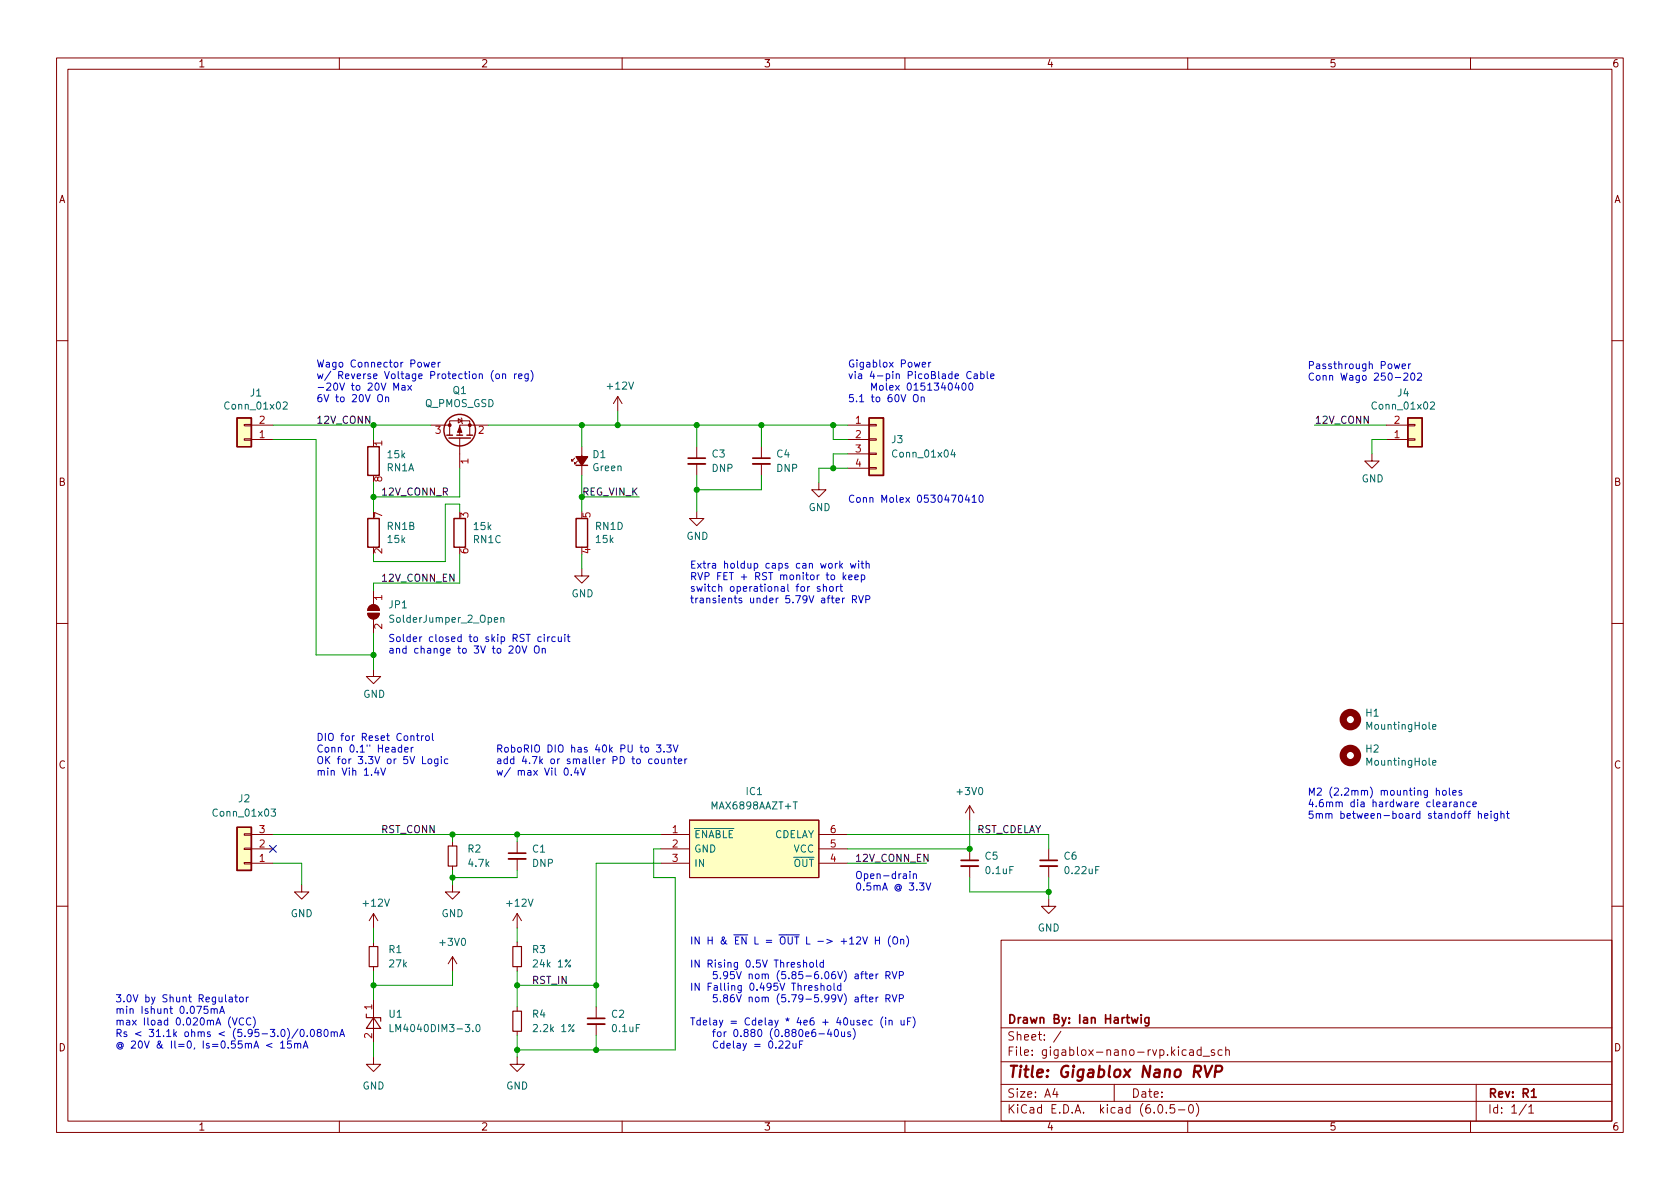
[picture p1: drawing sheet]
<svg xmlns="http://www.w3.org/2000/svg" width="297mm" height="210mm" viewBox="0 0 297 210" stroke-linecap="round" stroke-linejoin="round" font-family="sans-serif">
<g fill="none" stroke="#840000" stroke-width=".18">
<path d="M10 10.2h277v190.1h-277zM12 12.2h273v186.1h-273zM60 10.2v2M110 10.2v2M160 10.2v2M210 10.2v2M260 10.2v2M10 60.2h2M43.2 75.1h1.2v.2h-1.2zM43.2 77.6h1.2v.2h-1.2zM44.4 75.2h3.9M44.4 77.7h3.9"/>
<path d="M76.2 75.2h3.3M79.5 77v-2.6h3.6v2.6M81 74l.7 .4-.7 .4zM81.3 77.5v5.3M81.5 73.9l.2 .1v.8l.1 .1M86.4 75.2h-5.1v1.8M102.9 79v5.1M109.2 70.1l-.7 1.3M109.2 70.1v2.5M109.2 70.1l.8 1.3M123.2 79v2M134.6 79v2"/>
<path d="M149.9 75.2h3.8M149.9 77.7h3.8M153.7 77.6h1.2v.2h-1.2zM153.7 75.1h1.2v.2h-1.2zM245.1 75.2h3.8M245.1 77.7h3.8M248.9 75.1h1.3v.2h-1.3zM248.9 77.6h1.3v.2h-1.3zM285 60.2h2M101.6 81l-.5 .5v-.2v.2h.2M102.1 81.5l-.5 .5v-.2v.2h.3M123.2 90.4v1.3h1.3l-1.3 1.3-1.3-1.3h1.3"/>
<path d="M123.2 82v2.1M134.6 82v2.1M144.8 85.3v1.3h1.2l-1.2 1.3-1.3-1.3h1.3M149.9 80.3h3.8M149.9 82.8h3.8M153.7 82.7h1.2v.2h-1.2zM153.7 80.1h1.2v.3h-1.2zM242.6 80.3v1.2h1.2l-1.2 1.3-1.3-1.3h1.3M10 110.2h2M65 108.5h2.1a1.02 1.02 0 0 1-1.1 1 1.02 1.02 0 0 1-1-1zM65.3 107.2a1.02 1.02 0 0 1 1.1-.2 1.02 1.02 0 0 1 .7 .9h-2.1zM66 118.4v1.2h1.3l-1.3 1.3-1.2-1.3h1.2"/>
<path d="M66 104.4v2.5M66 109.5v2.5M102.9 100.6v1.2h1.2l-1.2 1.3-1.3-1.3h1.3M285 110.2h2M43.2 147.4h1.2v.3h-1.2zM43.2 150h1.2v.2h-1.2zM43.2 152.5h1.2v.3h-1.2zM44.4 147.6h3.9M44.4 150.1h3.9M44.4 152.6h3.9M53.3 156.5v1.2h1.3l-1.3 1.3-1.2-1.3h1.2M80 156.5v1.2h1.3l-1.3 1.3-1.3-1.3h1.3"/>
<path d="M80 148.8v.8M80 153.2v.7M91.4 148.8v2.1M91.4 151.9v2M116.8 147.6h5.1M116.8 150.1h5.1M116.8 152.6h5.1M121.9 145h22.9v10.2h-22.9zM144.8 147.6h5.1M144.8 150.1h5.1M144.8 152.6h5.1M171.4 142.5l-.7 1.3"/>
<path d="M171.4 142.5v2.5M171.4 150.1v2M171.4 153.2v2M171.4 142.5l.8 1.3M185.4 159v1.3h1.3l-1.3 1.2-1.3-1.2h1.3M185.4 150.1v2M185.4 153.2v2M10 160.2h2M66 176.8v7.6M66 161.5v2.6M66 166.6v.8M66 170.9v.8"/>
<path d="M66 161.5l-.7 1.3M66 161.5l.8 1.3M80 169.2l-.8 1.2M80 169.2v2.5M80 169.2l.8 1.2M91.4 161.5v2.6M91.4 166.6v.8M91.4 170.9v.8M91.4 178v.8M91.4 161.5l-.7 1.3M91.4 161.5l.8 1.3M105.4 178v2.1"/>
<path d="M177 166.3h108v32h-108zM285 160.2h2M60 198.3v2M66 186.9v1.3h1.3l-1.3 1.3-1.2-1.3h1.2M91.4 186.9v1.3h1.3l-1.3 1.3-1.2-1.3h1.2M91.4 182.4v.7M105.4 181.1v2M110 198.3v2M160 198.3v2M177 194.8h108M177 191.8h108M177 187.8h108"/>
<path d="M177 181.8h108M186.5 192.5l-.4 1h1M186.9 193v1M187.6 182.4l-1.3 1.9M197 191.8v3M204.9 195.4l.2-.1a.81 .81 0 0 1 .6 .7 .81 .81 0 0 1-.3 .8h-.2a.81 .81 0 0 1-.6-.6 .81 .81 0 0 1 .3-.8zM206.2 196.7v.1M207.6 195.3h-.7v.7l.2-.1 .5 .1 .1 .2-.1 .5-.2 .1-.5-.1M208.4 196.3h1.1M209.7 185.7l-.4-.1-.3 .3v.4l.1 .3h.6M210 198.3v2M210.4 195.4l.1-.1a.81 .81 0 0 1 .6 .7 .81 .81 0 0 1-.3 .8h-.2a.81 .81 0 0 1-.5-.6 .81 .81 0 0 1 .3-.8z"/>
<path d="M210.4 185.7h.5l.1 .9M211 186l-.5 .1a.29 .29 0 0 0-.2 .2 .29 .29 0 0 0 .2 .3h.5M211.5 195.1a1.72 1.72 0 0 1 0 2.3M212.4 185.7l-.5-.1-.3 .3v.4l.2 .3h.6M212.4 185.1v1.5M212.7 186.8h1.2M214.7 185.7l-.3-.1-.3 .2 .1 .3 .5 .1v.4h-.6M216.1 185.7l-.5-.1-.2 .3v.4l.1 .3h.6M216.7 185.8l.2-.2 .4 .1 .1 .9M216.7 185.1v1.5M260 198.3v2M261 191.8v6.5"/>
<path d="M269.9 195.3l-1.3 1.9M270.3 195.8l.4-.5v1.5M270.3 196.8h.9"/>
</g>
<g fill="none" stroke="#840000" stroke-width=".3">
<path d="M121.7 81h3M133.1 81h3M89.9 150.9h3.1M169.9 152.1h3.1M183.9 152.1h3M200.1 179.9l.2 1 .3-.7 .3 .7 .3-1M201.8 179.4v.2M201.8 179.9v1M203.1 179.9v1.2l-.3 .3h-.3M103.9 180.1h3M203.1 180l-.4-.1-.3 .3v.4l.2 .3h.5M270.8 193l.4-.5v1.5"/>
<path d="M270.8 194h.8"/>
</g>
<path d="M213 188.5l.4 2 .9-2M214.9 189.5h.7a.55 .55 0 0 0 .5-.5 .55 .55 0 0 0-.3-.5h-.8l-.2 2" fill="none" stroke="#840000" stroke-width=".4"/>
<path d="M121.7 82h3M133.1 82h3M89.9 151.9h3.1M169.9 153.2h3.1M183.9 153.2h3M103.9 181.1h3" fill="none" stroke="#840000" stroke-width=".33"/>
<path d="M79.2 149.6h1.6v3.6h-1.6zM64.8 179.3v.7h2.5v.6M65.3 167.4h1.5v3.5h-1.5zM66 180l1.3 1.9h-2.5zM90.7 167.4h1.5v3.5h-1.5zM90.7 178.8h1.5v3.6h-1.5z" fill="none" stroke="#840000" stroke-width=".2"/>
<g fill="none" stroke="#840000" stroke-width=".25">
<path d="M41.9 73.9h2.5v5.1h-2.5zM65 79h2.1v5.1h-2.1zM79 77h1M79.4 77.5h3.8M80.8 77h1M82.5 77h1.1M153.7 73.9h2.5v10.2h-2.5zM248.9 73.9h2.6v5.1h-2.6zM65 91.7h2.1v5.1h-2.1zM80.3 91.7h2v5.1h-2zM101.9 91.7h2v5.1h-2zM101.9 82.3h2"/>
<path d="M41.9 146.3h2.5v7.6h-2.5z"/>
<circle cx="81.3" cy="76.1" r="2.79"/>
</g>
<g fill="#ffffc2" stroke="#ffffc2" stroke-width=".18">
<path d="M153.7 73.9h2.5v10.2h-2.5z"/>
<path d="M121.9 145h22.9v10.2h-22.9z"/>
<path d="M248.9 73.9h2.6v5.1h-2.6z"/>
<path d="M41.9 73.9h2.5v5.1h-2.5z"/>
<path d="M41.9 146.3h2.5v7.6h-2.5z"/>
</g>
<path d="M50.1 71.2l.5-.1 .2 .3-.8 .9h.8M168.4 79.5l-.3 .9h.8M168.7 80v.8M252.9 71.2l.5-.1 .2 .3-.7 .9h.7M88.6 109.3l.1-.1 .3 .1 .1 .7M88.6 109.2v.8M253.3 134.9l.6-.1-.1-.3h-.3l-.2 .2 .1 .6h.4M253.3 128.5l.6-.1-.1-.2-.3-.1-.2 .2 .1 .6h.4M47.9 143.1h.8l-.4 .4 .4 .2v.5l-.2 .1-.6-.1M69 181.2v1.2h.6M84.3 181.3l.1-.1a.68 .68 0 0 1 .5 .6 .68 .68 0 0 1-.5 .6l-.1-.1-.2-.4z" fill="none" stroke="#006464" stroke-width=".18"/>
<g fill="#840000" stroke="#840000" stroke-width=".18">
<path d="M65.3 107.2a1.02 1.02 0 0 1 1.1-.2 1.02 1.02 0 0 1 .7 .9h-2.1z"/>
<path d="M65 108.5h2.1a1.02 1.02 0 0 1-1.1 1 1.02 1.02 0 0 1-1-1z"/>
<path d="M81.3 75.4l.4 1h-.8z"/>
<circle cx="83.1" cy="75.2" r=".25"/>
<circle cx="79.5" cy="75.2" r=".25"/>
</g>
<path d="M101.9 80.8h2l-1 1.5z" fill="#840000" stroke="#840000" stroke-width=".25"/>
<g fill="none" stroke="#840000" stroke-width="1.3">
<circle cx="238.8" cy="127.2" r="1.27"/>
<circle cx="238.8" cy="133.6" r="1.27"/>
</g>
<g fill="none" stroke="#0000c2" stroke-width=".18">
<path d="M66.8 70l.3-.2a.43 .43 0 0 1 .5 .4v.4a.42 .42 0 0 1-.4 .5 .42 .42 0 0 1-.4-.5zM68.2 70.3l.2-.1 .3 .1v.7M68.2 70.2v.8M69.6 69v-1.3l.4 .9 .5-.9v1.3M71.1 68.2h.5v.8M71.6 68.5h-.4l-.2 .2 .2 .3 .4-.1M72.1 68.2l.7 .8M72.8 68.2l-.7 .8M74.9 64.1l.3 .8 .2-.6 .3 .6 .2-.8M76.3 64.5l.6-.1v-.3h-.4l-.2 .1 .1 .7h.5M77.5 64.1v.8M77.8 64.1l-.3 .2"/>
<path d="M87.2 65.5a1.46 1.46 0 0 0 0 1.9M87.8 66.2l.3-.1 .2 .3v.3l-.2 .3-.3-.1-.2-.2zM88.9 66.2l.1-.1 .3 .1 .1 .8M88.9 66.1v.9M91 66.1v.9M91.3 66.1l-.3 .3M91.7 66.5l.6-.1-.1-.2-.3-.1-.2 .2 .1 .6h.4M93.4 66.1v1l-.3 .3-.3-.1M93.4 66.2l-.4-.1-.2 .3 .1 .5h.5M93.9 65.5a1.46 1.46 0 0 1 0 1.9M161.5 70l.3-.2a.43 .43 0 0 1 .5 .4v.4a.42 .42 0 0 1-.4 .5 .42 .42 0 0 1-.4-.5zM162.9 70.3l.2-.1 .3 .1v.7"/>
<path d="M162.9 70.2v.8M163.1 64.5l.6-.1-.1-.3h-.4l-.1 .1v.7h.5M164.2 64.1v.8M164.6 64.1l-.4 .2M167.8 67.9l.2-.2a.68 .68 0 0 1 .4 .7 .68 .68 0 0 1-.4 .6l-.2-.1-.1-.4zM169.2 67.7l-.3 .9h.8M169.5 68.2v.8M170.3 67.8l.1-.1a.68 .68 0 0 1 .4 .7 .68 .68 0 0 1-.4 .6 .84 .84 0 0 1-.1-1.2zM171.4 67.9l.2-.2a.68 .68 0 0 1 .4 .7 .68 .68 0 0 1-.4 .6l-.2-.1-.1-.4zM171.7 65.8a.6 .6 0 0 0-.8 .4 .6 .6 0 0 0 .6 .8l.2-.2M172.3 66.2h.4l.1 .8M172.8 66.4l-.4 .1-.2 .2 .2 .3 .4-.1"/>
<path d="M173.4 66.2l.4-.1 .2 .3-.1 .5h-.5M173.4 65.7v1.3M174.6 65.7v1.1l.1 .2M175.2 66.5l.6-.1-.1-.2-.4-.1-.1 .2v.6h.5M246.5 64.3l.3 .9 .2-.6 .2 .6 .3-.9M247.9 64.8l.6-.2v-.2l-.4-.1-.2 .2 .1 .6h.5M248.2 66.1l.5-.1 .2 .3-.8 .9h.8M249.1 64.3v.9M249.4 64.3l-.3 .3M249.5 66.1l.2-.1a.68 .68 0 0 1 .5 .6 .68 .68 0 0 1-.5 .6l-.2-.1-.1-.3zM250.6 66.1l.5-.1 .3 .3-.8 .9h.8M148.1 99.6l-.4 .3"/>
<path d="M148.5 99.2v1.3M148.6 100l.4 .5M149 99.6l-.5 .5M150.4 99.6l.2 .9 .2-.6 .3 .6 .2-.9M151.8 99.2v.1M151.8 99.6v.9M152.2 99.6h.5M152.4 99.2v1.1l.3 .2M153.1 99.7l.2-.1 .3 .1 .1 .8M153.1 99.2v1.3M169.7 87.6h.1a.68 .68 0 0 1 .4 .6 .68 .68 0 0 1-.4 .6 .84 .84 0 0 1-.1-1.2zM171 87.5l-.3 .9h.8"/>
<path d="M171.3 88v.8M171.9 87.9l.4-.3v1.2M171.9 88.8h.7M173.3 87.6h.1a.68 .68 0 0 1 .4 .6 .68 .68 0 0 1-.4 .6 .84 .84 0 0 1-.1-1.2zM91.3 114.3l.2-.1a.68 .68 0 0 1 .5 .7 .68 .68 0 0 1-.5 .6l-.2-.1-.1-.4zM92.3 114.2l.4 1.3 .4-1.3M94.5 114.4l.3-.2a.43 .43 0 0 1 .5 .5v.4a.42 .42 0 0 1-.4 .4 .42 .42 0 0 1-.4-.4zM95.7 112.7l-.4-.1-.2 .2 .1 .6h.5M95.9 114.8l.2-.1h.3v.8M95.9 114.7v.8M96.2 112.2v.1M96.2 112.6v.9"/>
<path d="M96.8 112.6v.9M97.2 112.6l-.4 .2M98.2 112.7l-.4-.1-.2 .2 .1 .6h.5M98.7 112.6l.1 .8 .3 .1 .2-.2M99.3 112.6v.9M99.9 112.2v.1M99.9 112.6v.9M100.3 112.6h.5M100.5 112.2v1.1l.3 .2M145 103.8l-.3-.1-.2 .2 .1 .2 .4 .1v.3h-.5M145.6 103.8l.2-.1 .3 .1v.8M145.6 103.3v1.3"/>
<path d="M146.8 103.8l.3-.1 .2 .3v.3l-.2 .3-.3-.1-.1-.2zM147.8 106.2l.6-.1v-.3h-.4l-.2 .1 .1 .6h.5M147.9 103.7v.9M148.2 103.7l-.3 .3M148.5 103.7h.5M148.7 103.3v1.1l.3 .2M149 105.8v.8M149.1 101.2v1.3M149.2 102l.4 .5M149.3 105.8l-.3 .2M149.6 101.7l-.5 .5M150.1 102.1l.6-.1-.1-.3h-.4l-.1 .2v.6h.5"/>
<path d="M150.7 106l.6-.1 .1-.1v-.3l-.7-.2v1.3M151 106l.4 .6M151.1 102.1l.7-.1-.1-.3h-.4l-.2 .2 .1 .6h.5M151.8 105.3l.4 1.3 .5-1.3M152.3 101.7h.4l.2 .2-.1 .6h-.5M152.3 101.7v1.2M153.1 106l.6-.1 .1-.1-.1-.3-.6-.2v1.3M66.5 135.8l-.3 .9h.8M66.8 136.2v.9M67.3 135.8l.4 1.3 .5-1.3M71 132.2h-.3l-.3 .2 .1 .5h.5M71 131.7v1.3"/>
<path d="M71.6 132.6l.6-.1-.1-.3h-.4l-.1 .1v.6h.5M72.7 132.2v.8M73.1 132.2l-.4 .2M73.6 130.1h.5M73.8 129.7v1.1l.3 .2M74.5 130.1v.9M74.7 133.8v1.2h.6M74.9 130.1l-.4 .2M75.4 130.2l.3-.1 .2 .2v.4l-.2 .3-.3-.1-.2-.2zM75.8 134.3l.3-.1 .2 .2v.4l-.2 .2h-.3l-.1-.2zM76.5 129.7v1.1l.1 .2M77.4 134.2v1l-.2 .3-.3-.1"/>
<path d="M77.4 134.3l-.3-.1-.3 .2 .1 .6h.5M78 133.8v.1M78 134.2v.8M79.2 134.3l-.4-.1-.2 .2 .1 .6h.5M99.9 135.9l.1-.1a.68 .68 0 0 1 .5 .7 .68 .68 0 0 1-.5 .6l-.1-.1-.2-.4zM101 137v.1M101.9 135.8l-.3 .9h.7M102.2 136.2v.9M102.6 135.8l.5 1.3 .4-1.3M115.3 134.3l-.4-.1-.2 .2 .1 .6h.5M115.9 134.3l.3-.1 .2 .2v.4l-.2 .2h-.3l-.1-.2zM116.1 131.7h.8l-.5 .5 .4 .1v.6l-.2 .1-.5-.1"/>
<path d="M117 134.2v.8h.3l.2-.1M117.4 132.9v.1M117.5 134.2v.8M117.9 131.7h.8l-.5 .5 .4 .1v.6l-.2 .1-.5-.1M118.1 134.3l.2-.1 .3 .1 .1 .7M118.1 134.2v.8M119 131.7l.5 1.3 .4-1.3M119.1 134.2h.5M119.3 133.8v1.1l.3 .1M119.9 134.6l.6-.1v-.2l-.4-.1-.2 .2 .1 .6h.5M121.1 134.2v.8M121.5 134.2l-.4 .2"/>
<path d="M254 139.9l.1-.1h.3l.1 .8M254 139.3v1.3M255.1 139.9l.2-.1 .3 .1 .1 .5-.1 .2h-.3l-.2-.1zM256.3 139.3v1.1l.1 .2M258.4 139.8h-.3l-.2 .2 .1 .1 .4 .2v.3h-.5M160.9 154.1v.1M160.9 154.5v.9M161.5 154.6l.2-.1 .3 .1v.8M161.5 154.5v.9M162.6 156.1h.8l-.5 .5 .4 .1v.6l-.2 .1-.5-.1M163.7 156.1l.4 1.3 .5-1.3M256.3 141.8v.9"/>
<path d="M256.7 141.8l-.4 .3M256.9 140.2l.6-.1-.1-.3h-.4l-.1 .2v.6h.5M257.1 141.9h.5v.8M257.6 142.1l-.4 .1-.2 .2 .2 .3 .4-.1M258.2 141.9l.2-.1 .3 .1 .1 .8M258.2 141.8v.9M259.9 141.9l-.3-.1-.3 .3 .2 .5h.4M260.4 142.2l.6-.1v-.2l-.4-.1-.2 .2 .1 .6h.5M261.4 144l.2-.1h.3v.8M261.4 143.4v1.3M262.5 144.3l.6-.1-.1-.3h-.3l-.2 .1v.6h.5M263.6 143.4v.2"/>
<path d="M263.6 143.9v.8M264.8 143.9v1l-.3 .2h-.3M264.8 143.9h-.4l-.2 .2 .1 .5h.5M265.4 144l.2-.1h.3v.8M265.4 143.4v1.3M266.4 143.9h.4M266.5 143.4v1.1l.3 .2M36.7 177.9h-.6v.6l.1-.1 .5 .1 .1 .2-.1 .4-.2 .1-.4-.1M37.3 178.5l.2-.1h.3l.1 .8M37.3 178.4v.8M37.9 178.5l.2-.1h.3v.8M38.8 179.2l.5-1.3 .4 1.3"/>
<path d="M39 178.9h.6M40.5 176.4h.5l.1 .8M41.1 176.6l-.4 .1-.2 .2 .2 .3 .4-.1M41.1 180l.4 1.3 .4-1.3M41.5 176.3h.5M41.7 175.9v1.1l.3 .2M42.5 176.4l.3-.1 .2 .3v.3l-.2 .3-.3-.1-.2-.2zM43.6 176.3v.9M43.9 176.3l-.3 .3M44.8 179.8a1.46 1.46 0 0 1 0 1.9M142.1 170.3l.2-.1h.3v.8M143.3 170.2h.3l.2 .2v.4l-.2 .2h-.3l-.1-.2z"/>
<path d="M144.4 169.8v1.1l.2 .1M144.6 174.3h-.3l-.2 .2v.1l.5 .2v.3h-.5M145.2 174.4l.1-.1h.3l.1 .8M145.2 173.9v1.2M145.6 170.2h-.4l-.2 .2 .1 .6h.5M145.6 169.8v1.2M146.4 174.3h.3l.2 .2v.4l-.2 .2h-.3l-.2-.2zM147.5 173.9v1l.1 .2M148.7 174.3h-.4l-.2 .2 .1 .6h.5M148.7 173.9v1.2M151.2 172.3h.5l.1 .8M151.2 176.4h.5l.1 .8"/>
<path d="M151.8 172.5l-.5 .1-.2 .2 .2 .3 .5-.1M151.8 176.6l-.5 .1-.2 .2 .2 .3 .5-.1M152.2 176.3h.5M152.2 172.2h.5M152.7 171.8l-.3 .2v1.1M152.7 175.9l-.3 .2v1.1M152.9 176.3h.5M152.9 172.2h.5M153.1 171.8v1.1l.3 .2M153.1 175.9v1.1l.3 .2M153.7 172.7l.7-.2-.1-.2-.4-.1-.2 .2 .1 .6h.5M153.7 176.7l.7-.1-.1-.2-.4-.1-.2 .2 .1 .6h.5"/>
<path d="M154.9 172.2v.9M154.9 176.3v.9M155.3 172.2l-.4 .3M155.3 176.3l-.4 .3M156.1 179.8a1.46 1.46 0 0 0 0 1.9M156.6 180v.1M156.6 172.5l.7-.1 .1-.2-.1-.3-.7-.1v1.3M156.6 176.6l.7-.1 .1-.2-.1-.3-.7-.1v1.3M157 172.5l.4 .6M157 176.6l.4 .6M157.4 165.5a1.46 1.46 0 0 0 0 1.9M157.7 171.8l.5 1.3 .4-1.3"/>
<path d="M157.7 175.9l.5 1.3 .4-1.3M157.9 165.9l.3-.2a.43 .43 0 0 1 .5 .4v.4a.42 .42 0 0 1-.4 .5 .42 .42 0 0 1-.4-.5zM159 172.5l.6-.1 .1-.2v-.3l-.7-.1v1.3M159 176.6l.6-.1 .1-.2v-.3l-.7-.1v1.3M159.2 166.2l.2-.1 .3 .1 .1 .7M159.2 166.1v.8M160.3 165.5a1.46 1.46 0 0 1 0 1.9M161.1 180h-.6v1.3M161.4 179.8a1.46 1.46 0 0 1 0 1.9M43.1 180.1a.6 .6 0 0 0-.9 .4 .6 .6 0 0 0 .6 .8l.3-.2M44.3 180.1a.6 .6 0 0 0-.8 .4 .6 .6 0 0 0 .6 .8l.2-.2M48.1 184.5l-1 .4 1 .3"/>
<path d="M49.6 184.4l.4-.3v1.2M49.6 185.3h.7M51.5 184.1h-.6l-.1 .6 .2-.1h.4l.1 .2v.4l-.2 .1-.5-.1M52.1 184.6l.2-.1 .3 .1v.7M52.1 184.5v.8M52.6 184.7l.2-.2 .3 .1 .1 .7M52.7 182l-1.1 1.6M53.2 182.2l.2-.2a.68 .68 0 0 1 .4 .7 .68 .68 0 0 1-.4 .6l-.2-.1-.1-.4zM53.6 185.3l.4-1.2 .4 1.2M53.7 185h.6M54.3 183.2v.1M55 182.2l.2-.2a.68 .68 0 0 1 .4 .7 .68 .68 0 0 1-.4 .6l-.2-.1-.1-.4z"/>
<path d="M56.3 182.6l-.2-.3v-.1l.2-.2 .4 .1 .1 .2-.1 .2-.5 .1-.1 .2v.3l.2 .2h.3l.2-.2v-.3l-.2-.2M57.5 182.1l.1-.1a.68 .68 0 0 1 .4 .7 .68 .68 0 0 1-.4 .6 .84 .84 0 0 1-.1-1.2zM58.6 182.6l.1-.1h.3l.1 .8M58.6 182.5v.8M59.1 182.6l.2-.1h.3v.8M60.1 183.3l.4-1.3 .4 1.3M60.2 182.9h.6M137.7 184.2l.5-.1 .2 .3-.7 .9h.7M138.9 184.2l.5-.1 .3 .3-.8 .9h.8M140.2 184.5l.1 .8h.3l.1-.1M140.7 184.5v.8M141.3 184.7h.5"/>
<path d="M142 184.1h-.7v1.2M144.1 182l-.3 .1a.86 .86 0 0 0 0 1.2l.4-.1 .1-.4-.3-.3h-.2l-.3 .3M144.8 182.8h1M146.6 182l-.3 .9h.8M146.9 182.5v.8M147.6 182.2l.2-.2a.68 .68 0 0 1 .5 .7 .68 .68 0 0 1-.5 .6l-.2-.1-.1-.4zM148.8 182.5v.7l.4 .1 .1-.1M149.3 182.5v.8M150.4 182.5h-.3l-.2 .1v.2l.5 .1v.3h-.5M150.8 181.9a1.46 1.46 0 0 1 0 1.9M154.2 180.5l-.3-.1-.3 .3 .1 .5h.5M156.6 180.4v.9"/>
<path d="M157.2 180.5l.2-.1 .3 .1v.8M157.2 180.4v.9M159.3 180.4l.1 .8 .3 .1 .2-.2M159.9 180.4v.9M160.5 180.6h.4"/>
</g>
<g fill="none" stroke="#009600" stroke-width=".18">
<path d="M48.3 75.2h27.9M48.3 77.7h7.6v38.1h10.1M66 75.2v2.5M86.4 75.2h63.5M102.9 75.2v3.8M109.2 72.6v2.6M123.2 75.2v3.8M134.6 75.2v3.8M147.3 75.2v2.5h2.6M232.4 75.2h12.7M245.1 77.7h-2.5v2.6M66 85.3v5.1"/>
<path d="M81.3 90.4v-1.3h-2.6v10.2h-12.7v-1.3M81.3 98v5.1h-15.3v1.3M81.3 82.8v5.1h-15.3M102.9 84.1v6.3M102.9 98v2.6M102.9 87.9h10.1M123.2 84.1v6.3M134.6 84.1v2.5h-11.4M149.9 80.3h-2.6v2.5M149.9 82.8h-5.1v2.5M66 112v6.4M48.3 152.6h5v3.9"/>
<path d="M48.3 147.6h68.5M80 147.6v1.2M80 153.9v2.6M91.4 147.6v1.2M91.4 153.9v1.3h-11.4M116.8 152.6h-11.4v25.4M116.8 150.1h-1.2v5.1h3.8v30.5h-28M149.9 152.6h13.9M149.9 147.6h35.5v2.5M171.4 145v5.1h-21.5M171.4 155.2v2.5h14M185.4 155.2v3.8"/>
<path d="M66 164.1v2.5M66 171.7v5.1M80 171.7v2.5h-14M91.4 174.2h14M91.4 164.1v2.5M91.4 171.7v6.3M66 184.4v2.5M91.4 183.1v3.8M105.4 183.1v2.6"/>
</g>
<path d="M47.7 149.5l1.2 1.2M48.9 149.5l-1.2 1.2" fill="none" stroke="#000084" stroke-width=".18"/>
<g fill="#009600" stroke="#009600" stroke-width=".18">
<circle cx="66" cy="87.9" r=".46"/>
<circle cx="66" cy="115.8" r=".46"/>
<circle cx="66" cy="75.2" r=".46"/>
<circle cx="91.4" cy="185.7" r=".46"/>
<circle cx="185.4" cy="157.7" r=".46"/>
<circle cx="105.4" cy="174.2" r=".46"/>
<circle cx="105.4" cy="185.7" r=".46"/>
<circle cx="147.3" cy="75.2" r=".46"/>
<circle cx="134.6" cy="75.2" r=".46"/>
<circle cx="123.2" cy="75.2" r=".46"/>
<circle cx="123.2" cy="86.6" r=".46"/>
<circle cx="147.3" cy="82.8" r=".46"/>
<circle cx="171.4" cy="150.1" r=".46"/>
<circle cx="80" cy="147.6" r=".46"/>
<circle cx="91.4" cy="147.6" r=".46"/>
<circle cx="91.4" cy="174.2" r=".46"/>
<circle cx="80" cy="155.2" r=".46"/>
<circle cx="66" cy="174.2" r=".46"/>
<circle cx="102.9" cy="75.2" r=".46"/>
<circle cx="109.2" cy="75.2" r=".46"/>
</g>
<text font-size="2.8" fill="#840000" x="178" y="190.6">Title: Gigablox Nano RVP</text>
<g font-size="2.1" fill="#840000">
<text x="178" y="184">Sheet: /</text>
<text x="178" y="181">Drawn By: Ian Hartwig</text>
<text x="178" y="186.7">File: gigablox-nano-rvp.kicad_sch</text>
<text x="178" y="196.9">KiCad E.D.A. kicad (6.0.5-0)</text>
<text x="178" y="194.1">Size: A4</text>
<text x="200" y="194.1">Date:</text>
<text x="263" y="194.1">Rev: R1</text>
<text x="263" y="196.9">Id: 1/1</text>
</g>
<g font-size="1.8" fill="#840000">
<text x="35" y="11.9">1</text>
<text x="85" y="11.9">2</text>
<text x="135" y="11.9">3</text>
<text x="185" y="11.9">4</text>
<text x="235" y="11.9">5</text>
<text x="285" y="11.9">6</text>
<text x="10.3" y="35.9">A</text>
<text x="285.3" y="35.9">A</text>
<text x="10.3" y="85.9">B</text>
<text x="285.3" y="85.9">B</text>
<text x="10.3" y="135.9">C</text>
<text x="285.3" y="135.9">C</text>
<text x="10.3" y="185.9">D</text>
<text x="285.3" y="185.9">D</text>
<text x="35" y="199.9">1</text>
<text x="85" y="199.9">2</text>
<text x="135" y="199.9">3</text>
<text x="185" y="199.9">4</text>
<text x="235" y="199.9">5</text>
<text x="285" y="199.9">6</text>
</g>
<g font-size="1.8" fill="#0000c2">
<text x="55.9" y="65">Wago Connector Power</text>
<text x="149.9" y="65">Gigablox Power</text>
<text x="231.1" y="65.3">Passthrough Power</text>
<text x="55.9" y="67">w/ Reverse Voltage Protection (on reg)</text>
<text x="55.9" y="69.1">-20V to 20V Max</text>
<text x="55.9" y="71.1">6V to 20V On</text>
<text x="149.9" y="67">via 4-pin PicoBlade Cable</text>
<text x="149.9" y="71.1">5.1 to 60V On</text>
<text x="151.8" y="69.1">Molex 0151340400</text>
<text x="231.1" y="67.3">Conn Wago 250-202</text>
<text x="149.9" y="88.9">Conn Molex 0530470410</text>
<text x="121.9" y="100.5">Extra holdup caps can work with</text>
<text x="121.9" y="102.6">RVP FET + RST monitor to keep</text>
<text x="121.9" y="104.6">switch operational for short</text>
<text x="121.9" y="106.7">transients under 5.79V after RVP</text>
<text x="68.6" y="113.5">Solder closed to skip RST circuit</text>
<text x="68.6" y="115.6">and change to 3V to 20V On</text>
<text x="55.9" y="131">DIO for Reset Control</text>
<text x="55.9" y="133.1">Conn 0.1&quot; Header</text>
<text x="55.9" y="135.1">OK for 3.3V or 5V Logic</text>
<text x="55.9" y="137.1">min Vih 1.4V</text>
<text x="87.6" y="133.1">RoboRIO DIO has 40k PU to 3.3V</text>
<text x="87.6" y="135.1">add 4.7k or smaller PD to counter</text>
<text x="87.6" y="137.1">w/ max Vil 0.4V</text>
<text x="231.1" y="140.7">M2 (2.2mm) mounting holes</text>
<text x="231.1" y="142.7">4.6mm dia hardware clearance</text>
<text x="231.1" y="144.8">5mm between-board standoff height</text>
<text x="151.1" y="155.4">Open-drain</text>
<text x="151.1" y="157.5">0.5mA @ 3.3V</text>
<text x="121.9" y="167">IN H &amp; ~{EN} L = ~{OUT} L -&gt; +12V H (On)</text>
<text x="121.9" y="171.1">IN Rising 0.5V Threshold</text>
<text x="123.9" y="173.1">5.95V nom (5.85-6.06V) after RVP</text>
<text x="20.3" y="177.2">3.0V by Shunt Regulator</text>
<text x="20.3" y="179.3">min Ishunt 0.075mA</text>
<text x="121.9" y="175.2">IN Falling 0.495V Threshold</text>
<text x="123.9" y="177.2">5.86V nom (5.79-5.99V) after RVP</text>
<text x="20.3" y="181.3">max Iload 0.020mA (VCC)</text>
<text x="20.3" y="183.4">Rs &lt; 31.1k ohms &lt; (5.95-3.0)/0.080mA</text>
<text x="20.3" y="185.4">@ 20V &amp; Il=0, Is=0.55mA &lt; 15mA</text>
<text x="121.9" y="181.3">Tdelay = Cdelay * 4e6 + 40usec (in uF)</text>
<text x="123.9" y="183.4">for 0.880 (0.880e6-40us)</text>
<text x="123.9" y="185.4">Cdelay = 0.22uF</text>
</g>
<g font-size="1.8" fill="#006464">
<text x="44.3" y="70.1">J1</text>
<text x="75.1" y="72">Q_PMOS_GSD</text>
<text x="80.1" y="69.7">Q1</text>
<text x="107.5" y="68.9">+12V</text>
<text x="247.1" y="70.1">J4</text>
<text x="40.1" y="72.4">Conn_01x02</text>
<text x="242.9" y="72.4">Conn_01x02</text>
<text x="68.4" y="83.3">RN1A</text>
<text x="68.6" y="81">15k</text>
<text x="104.8" y="81">D1</text>
<text x="104.9" y="83.3">Green</text>
<text x="125.9" y="83.4">DNP</text>
<text x="125.9" y="80.9">C3</text>
<text x="137.3" y="83.4">DNP</text>
<text x="137.3" y="80.9">C4</text>
<text x="157.7" y="78.4">J3</text>
<text x="158.1" y="80.9">Conn_01x04</text>
<text x="240.7" y="85.3">GND</text>
<text x="68.5" y="93.7">RN1B</text>
<text x="83.8" y="93.7">15k</text>
<text x="105.3" y="93.7">RN1D</text>
<text x="121.4" y="95.4">GND</text>
<text x="142.9" y="90.4">GND</text>
<text x="68.6" y="96">15k</text>
<text x="83.7" y="96">RN1C</text>
<text x="105.4" y="96">15k</text>
<text x="68.8" y="107.6">JP1</text>
<text x="101" y="105.6">GND</text>
<text x="69.3" y="110.1">SolderJumper_2_Open</text>
<text x="64.2" y="123.4">GND</text>
<text x="241.5" y="126.7">H1</text>
<text x="241.9" y="129">MountingHole</text>
<text x="241.5" y="133.1">H2</text>
<text x="241.9" y="135.4">MountingHole</text>
<text x="42.2" y="141.9">J2</text>
<text x="126" y="143.1">MAX6898AAZT+T</text>
<text x="132" y="140.6">IC1</text>
<text x="169.4" y="140.6">+3V0</text>
<text x="38" y="144.4">Conn_01x03</text>
<text x="122.7" y="148.2">~{ENABLE}</text>
<text x="136.7" y="148.2">CDELAY</text>
<text x="82.7" y="150.7">R2</text>
<text x="82.9" y="153.3">4.7k</text>
<text x="94.1" y="153.3">DNP</text>
<text x="94.2" y="150.7">C1</text>
<text x="122.7" y="150.7">GND</text>
<text x="122.7" y="153.3">IN</text>
<text x="138.9" y="153.3">~{OUT}</text>
<text x="140.3" y="150.7">VCC</text>
<text x="174.2" y="152">C5</text>
<text x="174.4" y="154.6">0.1uF</text>
<text x="188.1" y="152">C6</text>
<text x="188.5" y="154.6">0.22uF</text>
<text x="64.3" y="160.3">+12V</text>
<text x="89.7" y="160.3">+12V</text>
<text x="51.4" y="162.2">GND</text>
<text x="77.9" y="167.3">+3V0</text>
<text x="78" y="162.2">GND</text>
<text x="183.5" y="164.7">GND</text>
<text x="68.8" y="168.5">R1</text>
<text x="68.9" y="171.1">27k</text>
<text x="94.2" y="168.5">R3</text>
<text x="94.6" y="171.1">24k 1%</text>
<text x="68.8" y="180">U1</text>
<text x="94.2" y="180">R4</text>
<text x="108.1" y="180">C2</text>
<text x="70" y="182.5">LM4040DIM3-3.0</text>
<text x="94.7" y="182.5">2.2k 1%</text>
<text x="108.4" y="182.5">0.1uF</text>
<text x="64.1" y="192.7">GND</text>
<text x="89.5" y="192.7">GND</text>
</g>
<g font-size="1.8" fill="#a90000">
<text x="45.9" y="77.5">1</text>
<text x="45.9" y="74.9">2</text>
<text x="77" y="76.7">3</text>
<text x="84.6" y="76.7">2</text>
<text x="151.3" y="74.9">1</text>
<text x="151.3" y="77.5">2</text>
<text x="246.5" y="77.5">1</text>
<text x="246.5" y="74.9">2</text>
<text x="67.6" y="78.8" transform="rotate(-90 67.6 78.8)">1</text>
<text x="82.8" y="82" transform="rotate(-90 82.8 82)">1</text>
<text x="151.3" y="80">3</text>
<text x="151.3" y="82.5">4</text>
<text x="67.6" y="85.2" transform="rotate(-90 67.6 85.2)">8</text>
<text x="67.6" y="91.5" transform="rotate(-90 67.6 91.5)">7</text>
<text x="82.8" y="91.5" transform="rotate(-90 82.8 91.5)">3</text>
<text x="104.4" y="91.5" transform="rotate(-90 104.4 91.5)">5</text>
<text x="67.6" y="97.9" transform="rotate(-90 67.6 97.9)">2</text>
<text x="82.8" y="97.9" transform="rotate(-90 82.8 97.9)">6</text>
<text x="104.4" y="97.9" transform="rotate(-90 104.4 97.9)">4</text>
<text x="67.6" y="106.2" transform="rotate(-90 67.6 106.2)">1</text>
<text x="67.6" y="111.2" transform="rotate(-90 67.6 111.2)">2</text>
<text x="45.9" y="149.9">2</text>
<text x="45.9" y="147.3">3</text>
<text x="118.9" y="147.3">1</text>
<text x="118.9" y="149.9">2</text>
<text x="146.8" y="149.9">5</text>
<text x="146.8" y="147.3">6</text>
<text x="45.9" y="152.4">1</text>
<text x="118.9" y="152.4">3</text>
<text x="146.8" y="152.4">4</text>
<text x="65.8" y="178.5" transform="rotate(-90 65.8 178.5)">1</text>
<text x="65.8" y="183.6" transform="rotate(-90 65.8 183.6)">2</text>
</g>
<g font-size="1.8" fill="#0f0f0f">
<text x="55.9" y="74.9">12V_CONN</text>
<text x="232.4" y="74.9">12V_CONN</text>
<text x="67.3" y="87.6">12V_CONN_R</text>
<text x="67.3" y="102.9">12V_CONN_EN</text>
<text x="67.3" y="147.3">RST_CONN</text>
<text x="172.7" y="147.3">RST_CDELAY</text>
<text x="151.1" y="152.4">12V_CONN_EN</text>
<text x="94" y="174">RST_IN</text>
</g>
<text font-size="1.8" fill="#009600" x="102.9" y="87.6">REG_VIN_K</text>
</svg>
